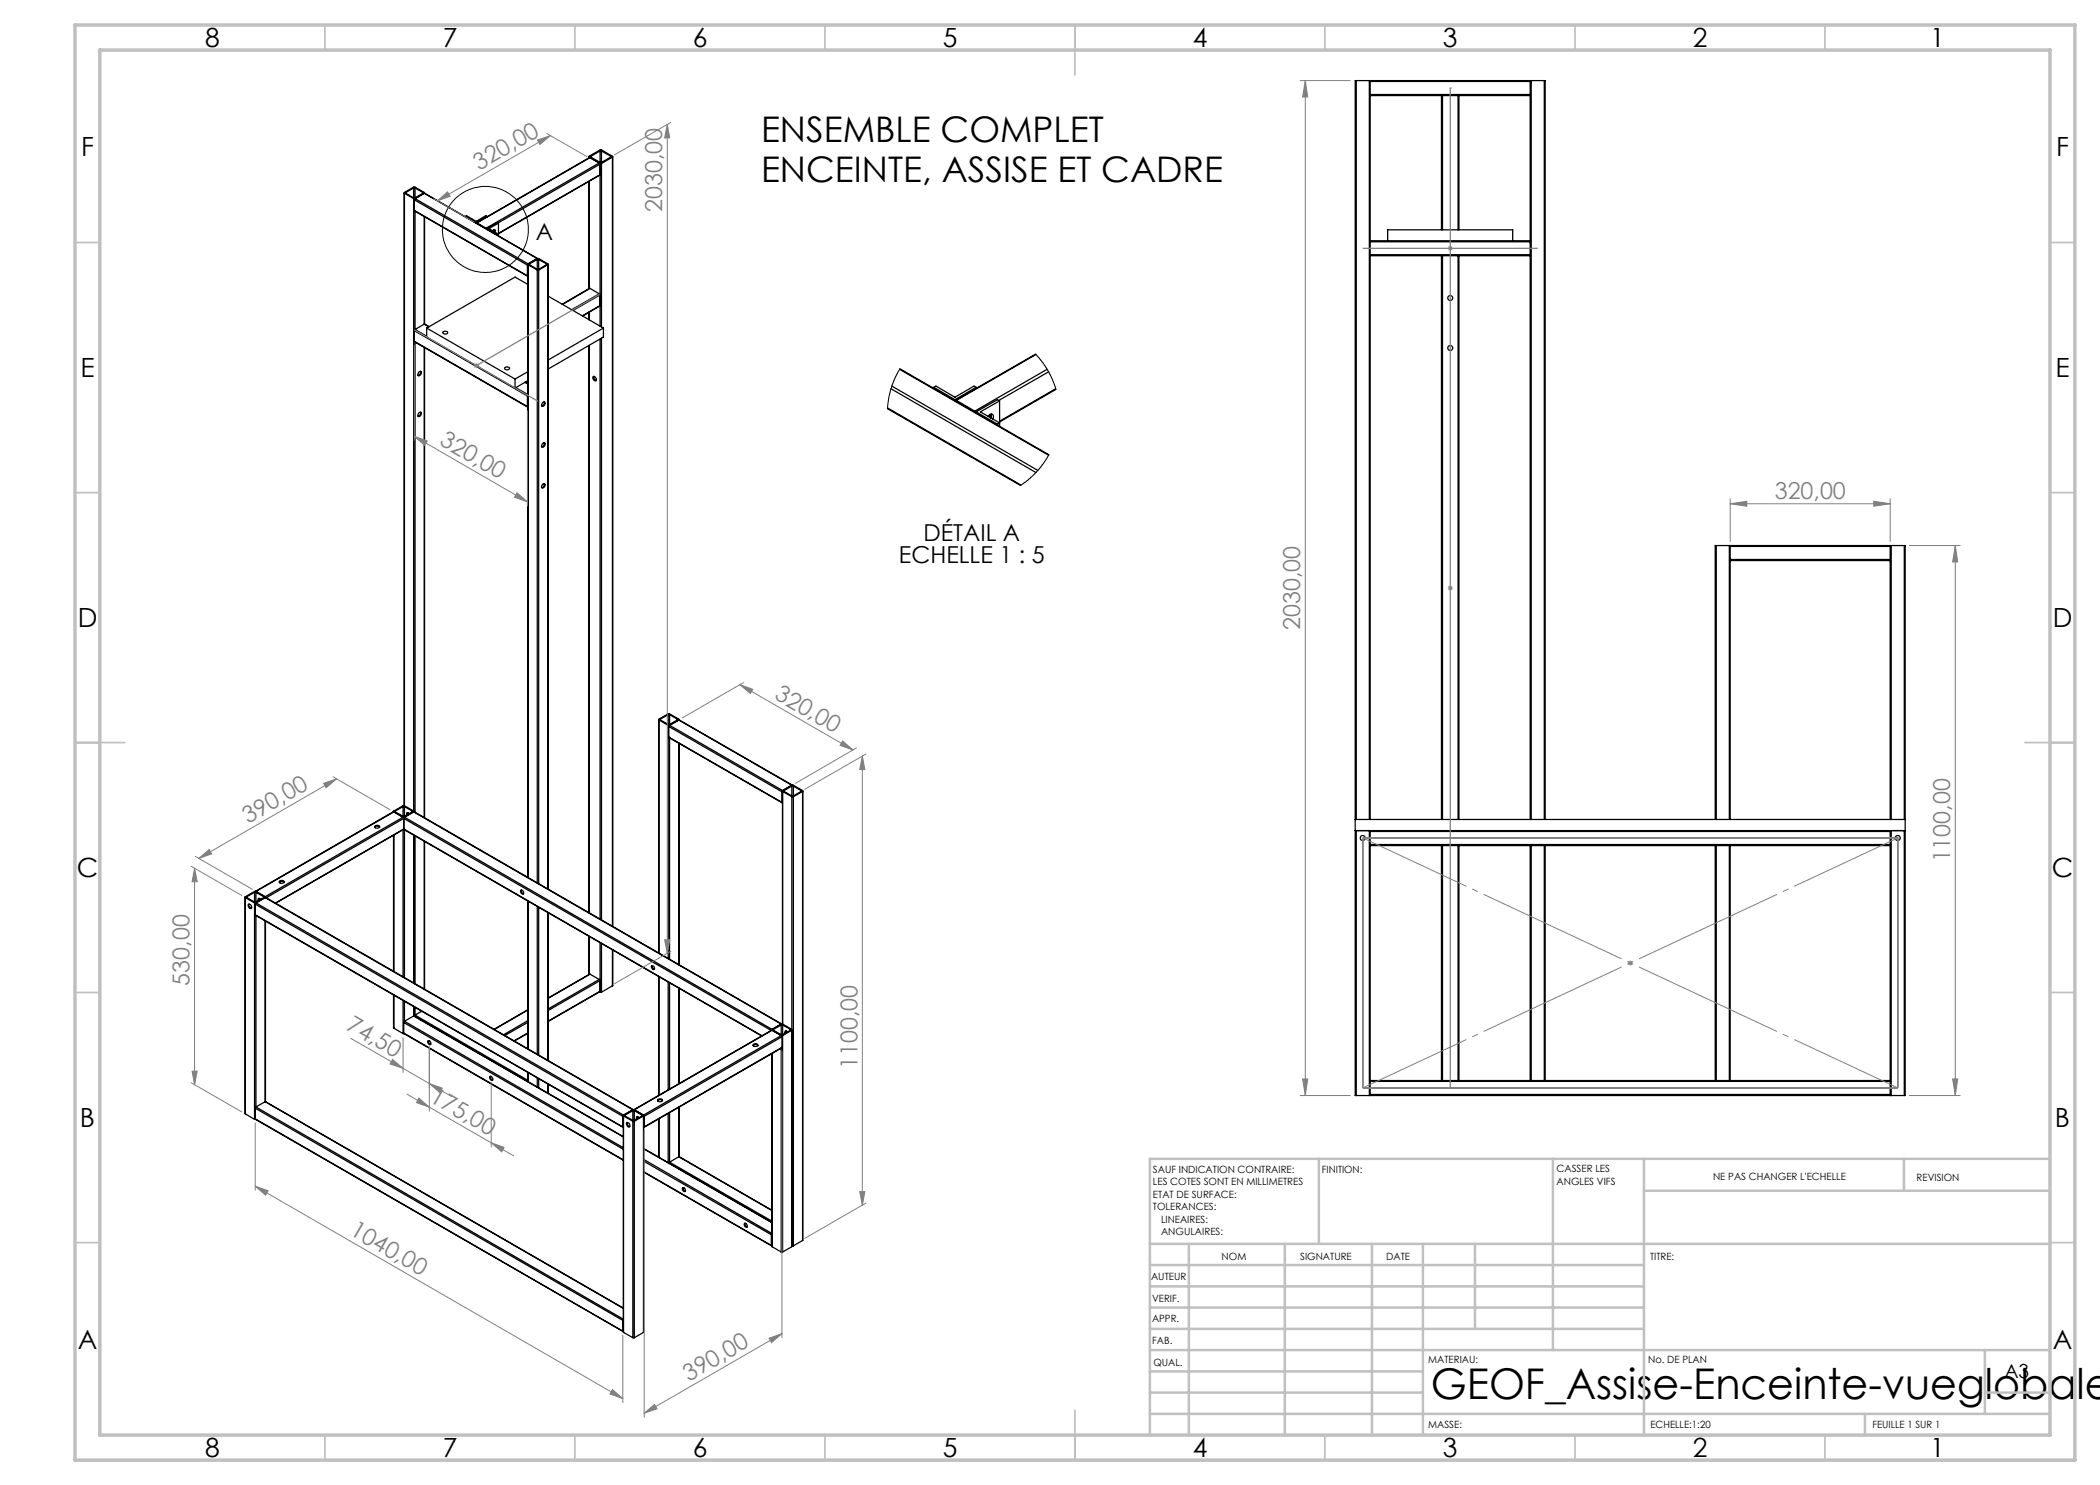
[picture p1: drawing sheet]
<svg xmlns="http://www.w3.org/2000/svg" width="420mm" height="297mm" viewBox="0 0 420 297" stroke-linecap="round" stroke-linejoin="round" font-family="sans-serif">
<g fill="none" stroke="#000" stroke-width=".25">
<path d="M271.3 16.1h-.3v203h.3M271.3 16.1h2.6M271.3 16.1v147.8M273.9 16.1h.1M273.9 16.1v147.8M274 16.1v.2M274 18.9v.2M274 16.3v2.6M274 19.1v29.1M274 16.1h32M274 16.3h32M274 18.9h32"/>
<path d="M274 19.1h32M288.3 19.1v26.9M288.5 19.1v26.9M291.6 19.1v26.9M291.8 19.1v26.9M306 16.1v.2M306 18.9v.2M306 16.1h.2M306 16.3v2.6M306 19.1v29.1M306.2 16.1h2.7M306.2 16.1v147.8"/>
<path d="M308.9 16.1h.1v147.8M308.9 16.1v147.8M80.8 38.6v122.5M80.9 38.7v-.2l2-1.1 1.9 1.1v.2M80.9 38.7l1.8 1M80.9 38.7v122.4M81.2 38.5v.2M81.2 38.7l1.5 .9M82.7 39.7h.3M82.7 37.6h.3M82.7 39.6h.3M82.7 37.6v2"/>
<path d="M82.7 39.7v122.5M82.7 37.6l-1.5 .9M82.9 40v2.1M82.9 40l22.6 13M83 39.7l-.1 .3M83 37.6l1.6 .9M83 39.7l22.6 13.1M83 37.6v2M84.6 38.5v.2M84.6 38.7l-1.6 .9M84.8 38.7l22.7 13M84.8 38.7l-1.8 1"/>
<path d="M84.9 38.6v.1M117.8 31.3v.3M117.8 36.3v21.4M117.8 31.4v-.1l2.3-1.4 2.4 1.4v.1M117.8 31.4l2.2 1.3M117.8 31.4v.2M118 31.5l-22.7 13.1M118 31.5l-22.6 13.1M118 31.5l1.8 1.1M118.2 31.3v.1M118.2 31.4l1.8 1.1M119.8 32.6l.2 .2-20.4 11.8"/>
<path d="M119.8 32.6l-22.6 13M120 32.7h.3M120 30.2h.3M120 32.5h.3M120 30.2v2.3M120 32.7v32.5M120 30.2l-1.8 1.1M120.3 30.2l1.8 1.1M120.3 30.2v2.3M120.3 32.7v32.7M122.1 31.3v.1M122.1 31.4l-1.8 1.1"/>
<path d="M122.5 31.4l-2.2 1.3M122.5 31.4v153.9M122.6 31.3v154M82.9 42.1l22.6 13.1M83 42.3v23.6M84.8 43.3v21.5M84.9 43.4v21.4M93.1 43.3l.2-.2 2 1.2 1.9-1.2 .2 .2M93.1 43.3l2.2 1.2M93.1 43.3v.1M95.3 44.5l.1 .1M95.4 44.6l1.8 1"/>
<path d="M97.2 45.6l.1 .2 .1-.1M97.4 45.7l2.1 1.3M97.4 43.3v.1M97.4 43.3l-2.1 1.2M98.7 46v.2M98.7 46l-.2 .2M98.7 46h.4l-.1 .5M98.8 46v.3zM99.5 47v.1M99.7 46.7l20.3-11.7-20.3 11.7M99.7 44.6l-.2-.1-2.1 1.2M99.7 44.6l-1.9 1.1 1.9 1.1-.2 .2"/>
<path d="M99.7 44.6v2.6M105.5 55.2h.1M105.5 53v2.2M105.6 52.9v122.6M105.6 56.9l-2.6-1.5-17.7 10.2M105.6 52.8l-.1 .2M105.6 52.8v.1l1.9 1.1M105.9 52.8v.1M105.9 52.9l1.6 1M107.5 54h.2M107.5 51.7h.2l1.9 1.1v.1M107.5 51.9h.2"/>
<path d="M107.5 53.9h.2M107.5 51.7l-1.9 1.1M107.5 51.9l-1.6 .9M107.5 51.9v2M107.5 54v122.6M107.7 51.9l1.6 .9M107.7 51.9v2M107.7 54v122.7M109.3 52.8v.1M109.3 52.9l-1.6 1M109.6 52.9l-1.9 1.1M109.6 52.9v124.9"/>
<path d="M109.6 59.2l11.1 6.4M118 57.7l-5.6 3.2M118 57.7l1.8 1.1M118 57.7l-5.5 3.2M119.8 58.8l.2 .2-5.4 3.1M119.8 58.8l-5.5 3.1M274 50.9v.2M274 48.2v.2M274 48.4h32M274 50.9h32M274 48.4v2.5M274 51.1v112.8"/>
<path d="M274 51.1h32M274 48.2h32M277.5 48.2v-2.2h25v2.2M288.3 51.1v112.8M288.5 51.1v112.8M291.6 51.1v112.8M291.8 51.1v112.8M306 50.9v.2M306 48.2v.2M306 48.4v2.5M306 51.1v112.8M82.9 68.3l22.6 13.1"/>
<path d="M82.9 66.1l22.6 13.1M82.9 66.1v2.2M82.9 68.3l22.6 13M83 65.9l-.1 .2M83 65.9l2.3 1.3M83 68.4v94.1M83.8 74.4a.32 .32 0 0 1 .5 0 .32 .32 0 0 1-.1 .5 .3 .3 0 0 1-.3 .3 .3 .3 0 0 1-.3-.3zM84.1 74.3a.66 .66 0 0 1-.5 .8M84.8 64.8l1 .5M84.8 64.8l-1.8 1.1M84.8 64.8l1 .6M84.8 69.5v94"/>
<path d="M84.9 69.5v94M85.3 65.6v1.8l17.7 10.2M85.3 65.6l17.7 10.2M88.7 66.3a.43 .43 0 0 1 .5-.1 .43 .43 0 0 1 .2 .5 .47 .47 0 0 1-.5 .1 .47 .47 0 0 1-.3-.4zM101 73.5a.54 .54 0 0 1 .9 .3 .55 .55 0 0 1-1-.2zM103 75.8v1.8M103.2 77.5l2.4 1.4M105 76.5l.6 .3M105.1 76.4l.5 .3M105.5 79.2v2.1M105.6 79l-.1 .2M105.6 74.3l-2.6 1.5"/>
<path d="M105.6 76.1l-2.6 1.5M116.5 63.2l3.5-2.1-3.5 2.1M117.8 62.5v1.4M117.8 69.1v113.4M117.8 62.4v1.6M117.8 69.1v113.5M118.6 75.3a.52 .52 0 0 1 .6 .3 .52 .52 0 0 1-.1 .6 .63 .63 0 0 1-.5-.9zM118.8 75.3a.65 .65 0 0 0 .4 .8M120 67.8v116M120.3 67.6v116.4M120.7 65.6l-11.1 6.4M120.7 65.6v1.8l-11.1 6.4"/>
<path d="M178.2 77.7l29 16.8M178.4 77.2l29.2 16.9M179.9 73.9l29.8 17.1M180 73.8l29.8 17.1M186.8 77.5l.4-.3 3.8 2.2 3.8-2.2 .4 .3M186.8 77.5l4.2 2.4M186.8 77.5v.2M191 79.9v.2M195.2 77.5v.2M195.2 77.5l-4.2 2.4M207.1 70.8l-16 9.3M207.2 70.9l-15.9 9.2"/>
<path d="M209.4 73.9l-14.5 8.3M209.7 74.4l-9.9 5.7M211.1 77.7l-11.2 6.5M211.2 77.9l-11.3 6.5M83.8 82.6a.29 .29 0 0 1 .4-.1 .29 .29 0 0 1 0 .4 .35 .35 0 0 1-.2 .4 .35 .35 0 0 1-.4-.2zM84.1 82.4v.1a.62 .62 0 0 1-.5 .8M105.5 81.3l.1 .1M108.5 80.6l.2-.2a.35 .35 0 0 1 .4 .3 .35 .35 0 0 1-.3 .4 .29 .29 0 0 1-.4 .1 .29 .29 0 0 1 0-.5zM108.5 96.8a.31 .31 0 0 1 .5 .1 .31 .31 0 0 1-.1 .4 .3 .3 0 0 1-.3 .3 .3 .3 0 0 1-.3-.3zM108.5 88.7a.26 .26 0 0 1 .4-.1 .26 .26 0 0 1 .1 .3 .37 .37 0 0 1-.2 .5 .37 .37 0 0 1-.5-.3zM108.8 80.4l.1 .1a.68 .68 0 0 1-.5 .7M108.8 88.5a.7 .7 0 0 1-.4 .9"/>
<path d="M108.8 96.7l.1 .1a.69 .69 0 0 1-.5 .7M177.5 81.7l26.6 15.4M177.5 81.6l26.7 15.4M191.3 80.1h-.3M191.3 80.1l3.6 2.1M194.9 82.2l.3 .3M195.2 82.4l4.3 2.4M195.2 82.4v.2M198 82.9l-.1 .5M198 82.9l-.4 .4M198 82.9l.4-.1 .2 .2v.8M198.2 82.8v.8z"/>
<path d="M199.5 84.8v.2M199.9 80.2l-.4-.3-4.3 2.5M199.9 80.2l-3.8 2.2 3.8 2.2-.4 .2M199.9 80.2v5.1M343.3 109.1h-.3v54.8M343.3 109.1h2.6M343.3 109.1v54.8M345.9 109.1h.1M345.9 109.1v54.8M346 109.1v.2M346 111.9v.2M346 109.1h32"/>
<path d="M346 109.3v2.6M346 112.1v51.8M346 109.3h32M346 111.9h32M346 112.1h32M378 109.1v.2M378 111.9v.2M378 109.1h.2M378 109.3v2.6M378 112.1v51.8M378.2 109.1h2.7M378.2 109.1v54.8"/>
<path d="M380.9 109.1h.1v110h-.1M380.9 109.1v54.8M131.7 143.9v46.7M131.8 144v-.2l1.9-1.1 2 1.1v.2M131.8 144l1.8 1.1M131.8 144v46.6M132.1 143.8v.2M132.1 144l1.5 .9M133.6 145.1h.3M133.6 142.9h.3M133.6 144.9h.3M133.6 142.9l-1.5 .9"/>
<path d="M133.6 142.9v2M133.6 145.1v46.6M133.8 147.4l22.7 13.2M133.8 145.3l22.6 13.1M133.8 147.4l22.6 13.1M133.8 145.3v2.1M133.9 145.1l-.1 .2M133.9 142.9l1.6 .9M133.9 145.1l22.6 13M133.9 142.9v2M133.9 147.6v44.3M135.5 143.8v.2"/>
<path d="M135.5 144l-1.6 .9M135.7 144l22.8 13M135.7 144l-1.8 1.1M135.7 144l22.7 13.1M135.7 148.6v44.3M135.8 143.9v.1M135.8 148.7v44.3M156.4 158.4v2.1M156.5 158.2v46.6M156.5 158.1l-.1 .3M156.5 158.1v.2M156.5 158.3l1.9 1"/>
<path d="M156.5 158.3v46.5M156.8 158.1v.2M156.8 158.3l1.6 .9M158.4 159.3h.3M158.4 157.1h.3l1.8 1v.2M158.4 157.2h.3M158.4 159.2h.3M158.4 157.1l-1.9 1M158.4 157.2l-1.6 .9M158.4 157.2v2M158.4 159.3v46.6M158.7 157.2v2"/>
<path d="M158.7 159.3v89.9M158.7 157.2l1.5 .9M160.2 158.1v.2M160.2 158.3l-1.5 .9M160.5 158.3l-1.8 1M160.5 158.3v89.8M160.5 158.2v89.9M49 179.4l.1 43.4M49.1 179.5l1.8 1.1M49.1 179.5v43.3M49.4 179.3v.2M49.4 179.5l1.5 .9"/>
<path d="M50.9 178.5h.3M50.9 178.5l-1.5 .8M50.9 178.5v1.9M51.2 178.3h-.2l-2 1.1 .1 .1M51.2 178.3l1.8 1M51.2 178.5l1.5 .8M51.2 178.5v1.9M51.8 179.7v.4M52.1 179.9v-.1a.28 .28 0 0 0-.4-.1 .28 .28 0 0 0-.1 .5M52.7 179.3v.2M52.7 179.5l-1.5 .9M53 179.5l73.6 42.4"/>
<path d="M53 179.3l.2 .2M53 179.3v.2M53 179.5l73.6 42.5M53 179.5l-1.8 1.1M53.1 179.4v.1M55.9 176.5a.64 .64 0 0 1 .9 0M55.9 176.2a.52 .52 0 0 1 .5-.1 .52 .52 0 0 1 .4 .4 .52 .52 0 0 1-.5 .2 .52 .52 0 0 1-.4-.4zM75 165.4a.63 .63 0 0 1 .9 0M75 165.2a.56 .56 0 0 1 .9 .2 .49 .49 0 0 1-.5 .2 .49 .49 0 0 1-.4-.4zM78.7 162.3h.1M78.7 167v27.3M78.8 162.4l-27.7 15.9"/>
<path d="M78.8 162.4l-27.6 15.9M78.8 162.4l1.8 1M78.8 167v27.3M79.1 162.2v.2M79.1 162.4l1.5 .9M80.6 163.4l.2 .3M80.6 163.4h.3M80.6 163.3h.3M80.6 161.3h.3M80.6 163.4l-27.6 15.9M80.6 161.3l-1.5 .9M80.6 161.3v2"/>
<path d="M80.6 165.9v29.5M80.8 165.8l71.5 41.4M80.8 165.8l-25.7 14.9M80.8 163.7v2.1M80.8 163.7l73.4 42.4M80.8 165.8l71.6 41.3M80.8 163.7l-27.6 15.9M80.8 165.8l-25.7 14.8M80.9 163.4l-.1 .3M80.9 161.1h-.3l-1.9 1.1 .1 .2M80.9 163.4l73.5 42.5M80.9 161.1l1.8 1.1"/>
<path d="M80.9 161.3l1.5 .9M80.9 161.3v2M80.9 165.9v29.6M81.5 162.5v.4M81.6 162.6v.2M81.8 162.7a.3 .3 0 0 0-.4-.2 .3 .3 0 0 0 0 .5M82.4 162.2v.2M82.4 162.4l-1.5 .9M82.7 162.4l73.6 42.4M82.7 162.2v.2M82.7 167l.1 29.6M82.7 162.4l-1.8 1"/>
<path d="M82.7 162.4l73.5 42.4M82.8 162.3h.1M83 167.2v29.5M84.8 168.2v29.6M84.9 168.3v29.5M104.2 178a.47 .47 0 0 1 .5 .3 .47 .47 0 0 1-.1 .5 .56 .56 0 0 1-.4-.8zM104.3 178a.59 .59 0 0 0 .4 .7M156.4 160.5l.1 .1M271 163.9h110M271 166.1h110M271.3 166.1v53M273.9 166.1v53"/>
<path d="M274 166.1v.2M274 168.9v.2M274 166.3v2.6M274 169.1v47M274 166.3h104M274 168.9h104M274 169.1h104M288.3 169.1v47M288.5 169.1v47M291.6 169.1v47M291.8 169.1v47M306 169.1v47"/>
<path d="M306.2 169.1v47M308.9 169.1v47M309 169.1v47M343 169.1v47M343.3 169.1v47M345.9 169.1v47M346 169.1v47M378 166.1v.2M378 168.9v.2M378 166.3v2.6M378 169.1v47M378.2 166.1v53"/>
<path d="M380.9 166.1v53M49.6 180.9a.48 .48 0 0 1 .6 .2 .48 .48 0 0 1 0 .6h-.1a.7 .7 0 0 1-.5-.8zM49.8 180.8v.1a.65 .65 0 0 0 .5 .7M50.9 180.6h.3M50.9 180.4h.3M50.9 180.6v43.3M51 182.9l73.7 42.6-.1-.1M51 180.8l73.6 42.5M51 182.9l73.6 42.5M51 180.8v2.1M51.2 180.6l-.2 .2M51.2 180.6l73.5 42.4"/>
<path d="M51.2 183.1v38.3M53 184.1v36.2M53.1 184.2v36.1M78.7 199l.1 6.6M78.8 199v6.6M105.6 180.2v29.6M107.5 181.3v29.6M107.7 181.5v29.5M109.6 182.5v29.6M109.6 182.6v29.5M117.8 187.3v7.6M118 194.8l-8.4 4.8"/>
<path d="M118 194.8l1.8 1.1M118 194.8l-8.4 4.9M119.8 195.9l.2 .2-10.4 6M119.8 195.9l-10.2 5.9M119.9 198.4h.1M120 198.4h.3M120 188.6v9.8M120.3 188.7v9.7M122.5 197.2l-2.2 1.2M122.5 190v7.2M122.6 190l-.1 7.2M130.4 193.1a.49 .49 0 0 1 .4 .3 .49 .49 0 0 1-.1 .5 .52 .52 0 0 1-.3-.8z"/>
<path d="M130.5 193.1a.59 .59 0 0 0 .4 .7M131.7 195.3v23.8M131.8 195.3v23.7M133.6 196.4v21.6M133.9 196.6v21.2M135.7 197.6v19.1M135.8 197.7v19M78.8 205.6l1.8 1.1M80.6 206.7h.2M80.6 200.1v6.6M80.8 206.6v.1M80.8 204.5v2.1"/>
<path d="M80.8 204.5l43.9 25.4M80.8 206.6l43.9 25.4M80.8 206.7l43.9 25.4M80.9 204.3l-.1 .2M80.9 200.2v4.1M80.9 204.3l43.8 25.2M82.7 203.2l42 24.1M82.7 201.3v1.9M82.7 203.2l-1.8 1.1M82.7 203.2l42 24.2M83 203l-.1 .2M83 201.5v1.5"/>
<path d="M83 203l22.6 13.1M84.3 202.2l-1.3 .8M85.6 208.1a.46 .46 0 0 1 .5 .3 .46 .46 0 0 1-.1 .5 .6 .6 0 0 1-.4-.8zM85.7 208.1a.54 .54 0 0 0 .4 .7M98 215.3a.48 .48 0 0 1 .5 .2 .48 .48 0 0 1-.1 .6h-.1a.59 .59 0 0 1-.3-.8zM98.1 215.3a.59 .59 0 0 0 .4 .7M105.6 216.1l-.1 .2M105.6 206.7l-2.7 1.5M105.6 201.9l-6.8 4M105.6 214.5v1.9M105.6 204.5l-4.6 2.6M105.6 204.1l-4.9 2.9"/>
<path d="M105.6 206.6l-2.8 1.6M105.6 202l-6.8 3.9M107.5 215.6v1.8M107.7 215.8v1.8M109.6 216.8v1.8M109.6 204.2l10.4-5.9-10.4 6M109.6 216.8v1.9M131.6 219.9l.1-.1a.41 .41 0 0 1 .5-.1 .41 .41 0 0 1 .2 .5 .46 .46 0 0 1-.5 .2 .46 .46 0 0 1-.3-.5zM150.6 209.1l.2-.1a.62 .62 0 0 1 .8 .1M150.7 208.9a.44 .44 0 0 1 .5-.2 .44 .44 0 0 1 .3 .5l-.1 .1a.42 .42 0 0 1-.5 0 .42 .42 0 0 1-.2-.4zM154.3 206.1h.1M154.3 206.1l-27.5 15.8"/>
<path d="M154.4 206h.1M154.4 205.9l-.1 .2M154.4 205.9v.2M154.4 210.7v38.6M154.4 206.1l-27.5 15.9M154.4 206.1l1.8 1M154.7 205.9v.2M154.7 206.1l1.5 .8M156.2 207.1l.2 .3M156.2 207.1h.3M156.2 204.8h.3M156.2 206.9h.3"/>
<path d="M156.2 205h.3M156.2 204.8l-1.8 1.1M156.2 207.1l-27.5 15.9M156.2 205l-1.5 .9M156.2 205v1.9M156.2 209.6v40.8M156.4 209.5l-27.7 16 .1-.1M156.4 207.4v2.1M156.4 207.4l-27.6 15.9M156.4 209.5l-27.6 15.9M156.5 205v1.9M156.5 207.1v43.3"/>
<path d="M156.5 204.8l1.9 1.1M156.5 205l1.6 .9M157.2 206.2v.4zM157.3 206.2v.3M157.5 206.4l-.1-.1a.26 .26 0 0 0-.4-.1 .26 .26 0 0 0 0 .4v.1M158.1 205.9v.2M158.1 206.1l-1.6 .8M158.4 205.9v.2M158.4 206.1l-1.9 1M158.4 206.1v43.2M158.4 206v43.3M271.3 219.1h2.6"/>
<path d="M273.9 219.1h.1M274 218.9v.2M274 216.1v.2M274 216.3v2.6M274 219.1h104M274 218.9h104M274 216.1h104M274 216.3h104M378 219.1h.2M378 218.9v.2M378 216.1v.2M378 216.3v2.6"/>
<path d="M378.2 219.1h2.7M49.1 222.8l1.8 1.1M50.9 223.9h.2M51 223.8l.1 .1M51 221.6v2.2M51 221.6l73.6 42.5M51 223.8l73.6 42.4M51.1 223.9l73.6 42.4-.1-.1M51.2 221.4l-.2 .2M51.2 221.4l73.5 42.4M53 220.3l71.7 41.3M53 220.3l-1.8 1.1"/>
<path d="M53 220.3l71.7 41.4M124.6 223.3v2.1M124.7 223.1v43.4M124.7 223l-.1 .3M124.7 223v.2M124.7 223.2l1.9 1.1M124.7 223.2v43.3M125 223v.2M125 223.2l1.6 .9M125.3 224.5a.52 .52 0 0 1 .6 .3 .52 .52 0 0 1-.1 .6 .63 .63 0 0 1-.5-.9zM125.5 224.5h-.1a.66 .66 0 0 0 .5 .8M126.6 222h.3"/>
<path d="M126.6 224.3h.3M126.6 222.1h.3M126.6 224.1h.3M126.6 222l-1.9 1M126.6 222.1l-1.6 .9M126.6 222.1v2M126.6 224.3v43.2M126.9 222l1.8 1M126.9 222.1l1.5 .9M126.9 222.1v2M126.9 224.3v43.2M127.5 223.3v.4"/>
<path d="M127.8 223.6a.28 .28 0 0 0-.4-.2 .28 .28 0 0 0-.1 .4M128.4 223v.2M128.4 223.2l-1.5 .9M128.7 223l.1 .3M128.7 223v.2M128.7 223.2l-1.8 1.1M128.7 223.2v43.3M128.7 223.1v43.4M128.7 234.4l25.6 14.8M128.7 229.7l25.7 14.8M128.7 231.9l25.7 14.8M128.7 232.2l25.6 14.7"/>
<path d="M128.7 234.3l25.6 14.8M128.7 229.8l25.7 14.7M128.8 223.3v2.1M131.5 220.1a.64 .64 0 0 1 1 0M131.7 223.8v7.6M131.8 223.8v7.7M133.6 222.7v9.8M133.9 232.4l-.1 .2M133.9 232.4l20.5 11.8M133.9 222.5v9.9M135.7 231.3l18.7 10.7M135.7 231.3l-1.8 1.1"/>
<path d="M135.7 221.5v9.8M135.7 231.3l18.7 10.8M135.8 221.4v9.9M136.5 237.5a.46 .46 0 0 1 .5 .3 .46 .46 0 0 1-.1 .5 .6 .6 0 0 1-.4-.8zM136.6 237.5a.59 .59 0 0 0 .5 .8M148.9 244.7a.48 .48 0 0 1 .5 .2 .48 .48 0 0 1-.1 .6 .53 .53 0 0 1-.4-.8zM149 244.6a.59 .59 0 0 0 .4 .8M154.3 249.1l.1 .1M154.3 246.9v2.2M154.4 249.2v.1M154.4 246.8l-.1 .1M154.4 249.3l1.8 1.1"/>
<path d="M156.2 250.4h.3M158.4 249.3l-1.9 1.1M158.7 249.2h-.3M160.5 248.1l-1.8 1.1M124.6 264.1v2.1M124.7 263.9l-.1 .2M124.7 266.5l1.9 1M126.6 267.5h.3M128.7 266.5l-1.8 1"/>
<circle cx="290" cy="59.6" r=".5"/>
<circle cx="290" cy="69.6" r=".5"/>
<circle cx="272.5" cy="167.6" r=".5"/>
<circle cx="379.5" cy="167.6" r=".5"/>
</g>
<g fill="none" stroke="#000" stroke-width=".2">
<path d="M180 73.8l-.9 1.6-1 2.6-.3 1.4-.3 2.3M207.1 70.8l1.6 1.9 1.1 1.8 .7 1.5 .7 1.9M209.8 90.9l-.9 1.5-1.4 1.8-1.8 1.8-1.6 1.1"/>
<circle cx="97.1" cy="45.9" r="8.6"/>
</g>
<g fill="none" stroke="#808080" stroke-width=".2">
<path d="M260 16.1h10.1M261.1 16.1l.4 3.3h-1zM261.1 16.1v203M86.7 39.8l8.1 4.6M107.5 28l2.6-.9-2.1 1.8zM109.4 26.7l8 4.7M110.1 27.1l-22.6 13.1M133.5 24.9l.4 2.7h-1zM133.5 24.9v165.7M134.2 24.5l-11.4 6.5M87.5 40.2l2-1.8 .5 .9zM289.6 49.7h.9"/>
<path d="M289.7 49.3l.7 .7M290.1 49.1v1.1M290.4 49.3l-.7 .7M82.9 69.1v19M94.7 73.1h1M94.9 72.8l.7 .7M95.2 72.6v1M95.6 72.8l-.7 .7M82.9 87.3l2.5 .9-.5 .9zM82.9 87.3l22.6 13.1M103.4 98.6l2.1 1.8-2.6-1zM105.5 82.2v19"/>
<path d="M346 99.8v8.5M378 99.8v8.5M289.6 117.6h.9M289.7 117.3l.7 .7M290.1 117.1v1M290.4 117.3l-.7 .7M346 100.7l3.4-.4v.9zM346 100.7h32M374.8 100.3l3.2 .4-3.2 .5zM381.8 109.1h10.2M391.1 109.1l.4 3.3h-1zM391.1 109.1v110"/>
<path d="M148 136.9l22.6 13.1M148 136.9l2.6 1-.5 .8zM148.7 136.5l-12.2 7.1M64.7 156.7l2.6-.9-2.1 1.7zM66.6 155.4l11.4 6.6M67.3 155.8l-27.5 15.9M168.5 148.2l2.1 1.8-2.6-.9zM171.3 149.6l-12.2 7.1M172.5 151.2l.5 2.7h-1.1zM172.5 151.2v89.8M173.2 150.8l-12.3 7.1M38.2 173.2l10.2 5.9"/>
<path d="M38.9 173.7l.5 2.7h-1zM38.9 173.7v43.3M39.1 171.3l11.4 6.6M39.8 171.7l2-1.8 .5 .9zM132.9 188h1l-.4 2.6zM134.2 190.2l-11.4 6.6M325.5 192.6h1M325.7 192.3l.7 .7M326 192.1v1M326.4 192.3l-.7 .7M38.2 216.5l10.2 5.9M38.4 214.2h1l-.5 2.8z"/>
<path d="M70.2 207.7l10.4 6M78.5 211.9l2.1 1.8-2.6-.9zM80.6 207.5v7M80.6 213.7l5.3 3M81.4 218.8l4.5 2.6M83.8 219.6l2.1 1.8-2.6-.9zM85.9 209.3v12.9M85.9 216.7l4.4 2.6M85.9 216.7l2.5 .9-.5 .9zM98.2 216.5v12.9M156.4 210.3v57.2M260 219.1h10.1"/>
<path d="M260.5 215.8h1l-.4 3.3zM381.8 219.1h10.2M390.5 215.8h1l-.4 3.3zM51 237.2l2.6 1-.5 .8zM51 224.6v13.5M51 237.2l73.6 42.5M85.9 221.4l12.3 7.2M98.2 228.6l2.6 .9-.5 .9zM98.2 228.6l4.5 2.6M128.8 226.2v57.3M171.9 238.3h1.1l-.5 2.7zM173.2 240.6l-12.3 7.1"/>
<path d="M122.5 277.9l2.1 1.8-2.6-.9zM124.6 267v13.5M153.8 267.6l2.6-.9-2.1 1.8zM156.4 266.7l-27.6 15.9M128.8 282.6l2.1-1.7 .5 .9z"/>
</g>
<path d="M272.6 167.6l107 50M272.6 217.6l107-50" fill="none" stroke="#808080" stroke-width=".2" stroke-dasharray="30.5 1.3 1.3 1.3" stroke-dashoffset="7.6" stroke-linecap="butt"/>
<path d="M290.1 17.6h.1M290.1 17.6v200M120 58.8l-24.8 14.3M272.6 49.7h35M290.1 49.7h.1M82.9 66l24.7 14.3M272.6 167.6h.1M272.6 167.6v50h107v-50M272.6 167.6h107M379.6 167.6h.1M290.1 217.6h.1" fill="none" stroke="#808080" stroke-width=".25"/>
<g fill="none" stroke="#c0c0c0" stroke-width=".35">
<path d="M65 5v5M115 5v5M165 5v5M215 5v10M265 5v5M315 5v5M365 5v5M15 48.5h5M410 48.5h5M15 98.5h5M410 98.5h5M15 148.5h10"/>
<path d="M405 148.5h10M15 198.5h5M410 198.5h5M15 248.5h5M410 248.5h5M65 287v5M115 287v5M165 287v5M215 282v10M265 287v5M315 287v5M365 287v5"/>
</g>
<g fill="none" stroke="#c0c0c0" stroke-width=".5">
<path d="M263.8 231.8v17M310.6 231.8v38.2M328.8 231.8v55.2M328.8 238.2h81.2M380.8 231.8v6.4M410 231.8h-180v55.2M230 248.8h180M230 257.3h98.8M230 253h98.8M237.8 248.8v38.2M257 248.8v38.2M274.4 248.8v38.2"/>
<path d="M284.6 248.8v38.2M295 248.8v17M230 265.8h98.8M230 261.5h98.8M230 278.5h54.6M230 274.3h54.6M230 270h180M397 278.5h13M397 270v12.8M230 282.8h180M373 282.8v4.2"/>
</g>
<path d="M15 5h400v287h-400zM20 10h390v277h-390z" fill="none" stroke="#c0c0c0" stroke-width=".7"/>
<g fill="#808080">
<path d="M374.8 100.3l3.2 .4-3.2 .5zM346 100.7l3.4-.4v.9z"/>
<path d="M260.5 215.8h1l-.4 3.3zM261.1 16.1l.4 3.3h-1z"/>
<path d="M391.1 109.1l.4 3.3h-1zM390.5 215.8h1l-.4 3.3z"/>
<path d="M122.5 277.9l2.1 1.8-2.6-.9zM51 237.2l2.6 1-.5 .8z"/>
<path d="M168.5 148.2l2.1 1.8-2.6-.9zM148 136.9l2.6 1-.5 .8zM85.9 216.7l2.5 .9-.5 .9zM78.5 211.9l2.1 1.8-2.6-.9z"/>
<path d="M107.5 28l2.6-.9-2.1 1.8zM87.5 40.2l2-1.8 .5 .9z"/>
<path d="M153.8 267.6l2.6-.9-2.1 1.8zM128.8 282.6l2.1-1.7 .5 .9zM64.7 156.7l2.6-.9-2.1 1.7zM39.8 171.7l2-1.8 .5 .9z"/>
<path d="M172.5 151.2l.5 2.7h-1.1zM171.9 238.3h1.1l-.5 2.7zM133.5 24.9l.4 2.7h-1zM132.9 188h1l-.4 2.6zM38.9 173.7l.5 2.7h-1zM38.4 214.2h1l-.5 2.8z"/>
<path d="M82.9 87.3l2.5 .9-.5 .9zM103.4 98.6l2.1 1.8-2.6-1zM83.8 219.6l2.1 1.8-2.6-.9zM98.2 228.6l2.6 .9-.5 .9z"/>
</g>
<text font-size="8.5" x="286.2" y="279.7">GEOF_Assise-Enceinte-vueglobale</text>
<g font-size="7.1">
<text x="152.2" y="28.3">ENSEMBLE COMPLET</text>
<text x="152.2" y="36.4">ENCEINTE, ASSISE ET CADRE</text>
</g>
<g font-size="5.3">
<text x="41" y="9.5">8</text>
<text x="88.5" y="9.5">7</text>
<text x="138.5" y="9.5">6</text>
<text x="188.5" y="9.5">5</text>
<text x="238.5" y="9.5">4</text>
<text x="288.5" y="9.5">3</text>
<text x="338.5" y="9.5">2</text>
<text x="386" y="9.5">1</text>
<text x="16.2" y="31.2">F</text>
<text x="411.2" y="31.2">F</text>
<text x="16.1" y="75.5">E</text>
<text x="411.1" y="75.5">E</text>
<text x="15.5" y="125.5">D</text>
<text x="410.5" y="125.5">D</text>
<text x="15.4" y="175.5">C</text>
<text x="410.4" y="175.5">C</text>
<text x="16" y="225.5">B</text>
<text x="411" y="225.5">B</text>
<text x="15.5" y="269.7">A</text>
<text x="410.5" y="269.7">A</text>
<text x="41" y="291.5">8</text>
<text x="88.5" y="291.5">7</text>
<text x="138.5" y="291.5">6</text>
<text x="188.5" y="291.5">5</text>
<text x="238.5" y="291.5">4</text>
<text x="288.5" y="291.5">3</text>
<text x="338.5" y="291.5">2</text>
<text x="386" y="291.5">1</text>
</g>
<g font-size="4.7" fill="#808080">
<text x="95.8" y="34.1" transform="rotate(-30 95.8 34.1)">320,00</text>
<text x="132.5" y="42.4" transform="rotate(-90 132.5 42.4)">2030,00</text>
<text x="87.7" y="88.9" transform="rotate(30 87.7 88.9)">320,00</text>
<text x="355" y="99.7">320,00</text>
<text x="260.1" y="126" transform="rotate(-90 260.1 126)">2030,00</text>
<text x="154.7" y="139.6" transform="rotate(30 154.7 139.6)">320,00</text>
<text x="49.6" y="164.8" transform="rotate(-30 49.6 164.8)">390,00</text>
<text x="390.1" y="172.5" transform="rotate(-90 390.1 172.5)">1100,00</text>
<text x="37.9" y="197.1" transform="rotate(-90 37.9 197.1)">530,00</text>
<text x="69" y="205.8" transform="rotate(30 69 205.8)">74,50</text>
<text x="171.5" y="213.8" transform="rotate(-90 171.5 213.8)">1100,00</text>
<text x="85.7" y="220.1" transform="rotate(30 85.7 220.1)">175,00</text>
<text x="69.8" y="246.9" transform="rotate(30 69.8 246.9)">1040,00</text>
<text x="137.8" y="276.3" transform="rotate(-30 137.8 276.3)">390,00</text>
</g>
<g font-size="4.7">
<text x="107.2" y="47.9">A</text>
<text x="179.8" y="112.6">ECHELLE 1 : 5</text>
<text x="184.7" y="108.1">DÉTAIL A</text>
</g>
<text font-size="3.9" x="400.9" y="275.5">A3</text>
<g font-size="2">
<text x="230.6" y="234.6">SAUF INDICATION CONTRAIRE:</text>
<text x="230.6" y="237.1">LES COTES SONT EN MILLIMETRES</text>
<text x="230.6" y="239.6">ETAT DE SURFACE:</text>
<text x="264.4" y="234.6">FINITION:</text>
<text x="311.3" y="234.5">CASSER LES</text>
<text x="311.3" y="237">ANGLES VIFS</text>
<text x="342.6" y="236">NE PAS CHANGER L'ECHELLE</text>
<text x="383.3" y="236.2">REVISION</text>
<text x="230.6" y="242.1">TOLERANCES:</text>
<text x="232.2" y="244.6">LINEAIRES:</text>
<text x="232.2" y="247.1">ANGULAIRES:</text>
<text x="244.3" y="252">NOM</text>
<text x="260" y="251.9">SIGNATURE</text>
<text x="277.2" y="251.9">DATE</text>
<text x="330" y="251.9">TITRE:</text>
<text x="230.2" y="256.1">AUTEUR</text>
<text x="230.4" y="260.3">VERIF.</text>
<text x="230.4" y="264.4">APPR.</text>
<text x="230.5" y="268.8">FAB.</text>
<text x="230.7" y="273.1">QUAL.</text>
<text x="285.7" y="272.5">MATERIAU:</text>
<text x="329.6" y="272.5">No. DE PLAN</text>
<text x="285.6" y="285.5">MASSE:</text>
<text x="330.1" y="285.6">ECHELLE:1:20</text>
<text x="374.5" y="285.6">FEUILLE 1 SUR 1</text>
</g>
</svg>
